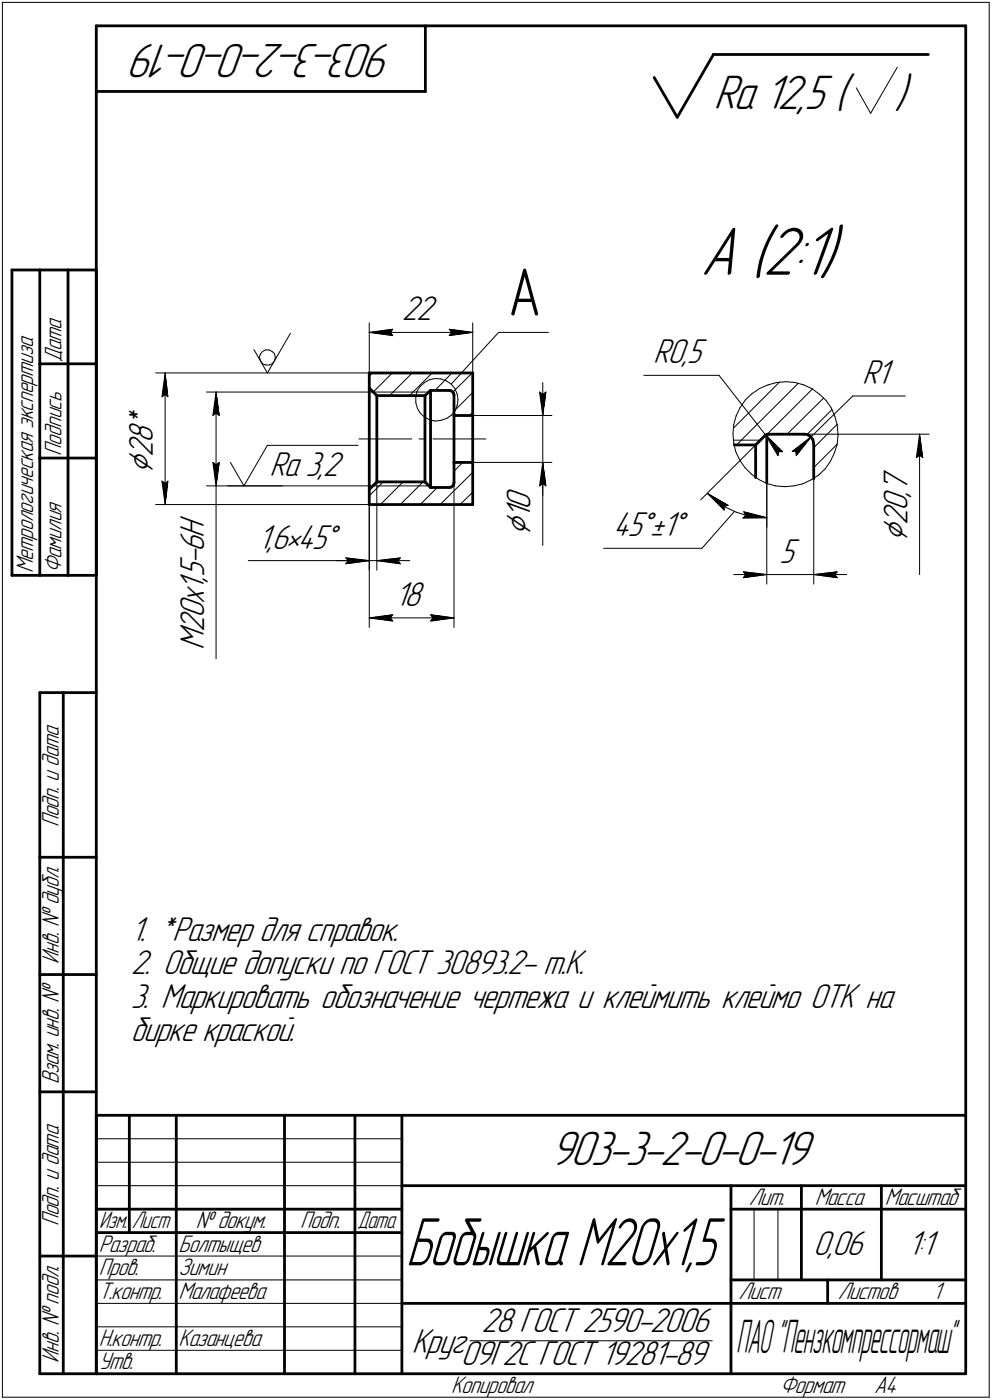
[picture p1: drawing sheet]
<svg xmlns="http://www.w3.org/2000/svg" width="211mm" height="298mm" viewBox="0 0 211 298" stroke-linecap="round" stroke-linejoin="round" font-family="sans-serif">
<g fill="none" stroke="#000" stroke-width=".59">
<path d="M20.5 5.5v287zM20.5 5.5h185zM20.5 19.5h70zM90.5 5.5v14zM139.2 16.5l4.9 8.5zM151.8 11.6l-7.7 13.4zM151.8 11.6h45.7zM205.5 5.5v287zM2.5 57.5v65zM2.5 57.5h6zM8.5 57.5h6zM8.5 57.5v20z"/>
<path d="M14.5 57.5h6zM14.5 57.5v20zM20.5 57.5v20zM8.5 77.5v20zM8.5 77.5h6zM14.5 77.5v20zM14.5 77.5h6zM20.5 77.5v20zM78.6 79.4v3.2zM78.6 79.4h22zM100.6 79.4v28zM8.5 97.5v25z"/>
<path d="M8.5 97.5h6zM14.5 97.5v25zM14.5 97.5h6zM20.5 97.5v25zM78.6 82.6v21.6zM78.6 82.6l1.6 1.6zM80.2 84.2v18.4zM80.2 84.2h10.2zM90.4 84.2v18.4zM90.4 84.2l1.2-1.1zM91.6 83.1v20.7zM91.6 83.1h4z"/>
<path d="M95.6 83.1l.4 .1zM96 83.2l.4 .4zM96.4 83.6l.2 .5zM96.6 88.5v10zM96.6 98.5h4zM96.6 88.5h4zM96.6 84.1v4.4zM96.6 98.5v4.3zM156.2 94.7h4.6zM160.8 94.7v7zM162.8 92.7l-2 2zM162.8 92.7l.5-.2z"/>
<path d="M163.2 92.5v10.4zM163.3 92.5h.3zM163.6 92.5h7.5zM171.1 92.5h.7zM171.8 92.5l.7 .5zM172.5 93l.5 .6zM173 93.6l.1 .9zM173.1 94.5v7.4zM78.6 104.2v3.2zM78.6 107.4h22zM80.2 102.6l-1.6 1.6zM80.2 102.6h10.2z"/>
<path d="M90.4 102.6l1.2 1.2zM91.6 103.8h4zM95.6 103.8l.4-.1zM96 103.7l.4-.3zM96.6 102.8l-.2 .6zM2.5 122.5h6zM8.5 122.5h6zM14.5 122.5h6zM8.5 147.5v145zM8.5 147.5h12zM13.5 147.5v145zM8.5 182.5h12z"/>
<path d="M8.5 207.5h12zM8.5 232.5h12zM20.5 237.5h185zM20.5 237.5v55zM27.5 237.5v25zM37.5 237.5v55zM60.5 237.5v55zM75.5 237.5v55zM85.5 237.5v55zM20.5 257.5h65zM85.5 252.5h120zM155.5 252.5v40z"/>
<path d="M155.5 257.5h15zM170.5 252.5v20zM170.5 257.5h35zM187.5 252.5v20zM8.5 267.5h12zM20.5 262.5h65zM85.5 277.5h70zM155.5 277.5h50zM155.5 272.5h50zM176.1 272.5v5zM8.5 292.5h12zM20.5 292.5h185z"/>
</g>
<g fill="none" stroke="#000" stroke-width=".21">
<path d="M.5 .5v297zM.5 .5h210zM182.2 18.7l3.1 5.4zM190.9 14.3l-5.6 9.8zM210.5 .5v297zM33.1 79.4h45.5zM35.1 79.4l.6 5.1zM35.1 79.4l-.6 5.1zM35.1 79.4v28zM54 74.4l2.9 5zM55.2 76.1l.3 .8zM55.4 75.4l-.2 .7z"/>
<path d="M55.5 76.9l.4 .6zM55.9 74.8l.6-.3zM55.9 74.8l-.5 .6zM55.9 77.5l.7 .2zM56.5 74.5h.7zM56.6 77.7h.7zM57.2 74.5l.7 .3zM57.3 77.7l.7-.3zM57.9 74.8l.5 .6zM58.4 75.4l.2 .7zM58.4 76.8l-.4 .6zM58.6 76.1l-.2 .7z"/>
<path d="M61.8 71l-4.9 8.4zM78.6 70.8l5-.7zM78.6 70.8l5 .7zM78.6 70.8h22zM78.6 68.7v10.7zM79.2 79.4l-.6 .7zM83.1 70.8l.5 .7zM83.6 70.1l-.5 .7zM95.6 71.5l5-.7zM95.6 70.1l.5 .7zM95.6 70.1l5 .7zM96.1 70.8l-.5 .7z"/>
<path d="M96.2 79.4l-3.7 3.7zM100.6 68.7v10.7zM106.1 70.8l-10.1 11zM106.1 70.8h10.6zM137 79.9h16zM153 79.9l9.9 12.7zM34.5 84.5l.6-.5zM35.1 84l.6 .5zM43.9 83.5h35.5zM45.3 98.5l.7 5zM45.3 98.5l.7 .5zM45.3 88.5l.7-.5z"/>
<path d="M46 99l.7-.5zM46 83.5l.7 5zM46 88l.7 .5zM46 83.5l-.7 5zM46 83.5v20zM46.7 98.5l-.7 5zM49 98.5l2.9 5zM56.9 94.8l-5 8.7zM56.9 94.8h19.3zM76.4 93.5h11.2zM79.4 83.5h11.8zM79.4 83.5l4.1-4.1z"/>
<path d="M82.9 84.2l4.8-4.8zM87.1 84.2l4.8-4.8zM88.5 84.5v1.3zM88.5 85.8l.3 1.2zM88.7 83.3l-.2 1.2zM88.8 87l.6 1zM89.2 93.5h1.4zM89.4 82.3l.9-.9zM89.4 82.3l-.7 1zM89.4 88l.9 .8zM90.3 81.4l1.1-.5zM90.3 88.8l1.1 .6z"/>
<path d="M91.4 80.9l1.2-.3zM91.4 89.4l1.2 .3zM92.1 93.5h11.3zM92.6 80.6l1.2 .1zM92.6 89.7l1.3-.2zM93.8 80.7l1.2 .4zM93.9 89.5l1.2-.4zM95 81.1l1 .7zM95.1 89.1l1-.7zM96 81.8l.8 .9zM96.4 83.5l4.1-4.1zM96.6 87.5l4-3.9z"/>
<path d="M96.8 82.7l.5 1.2zM96.9 87.4l-.8 1zM97.3 83.9l.2 1.2zM97.3 86.3l-.4 1.1zM97.5 85.1l-.2 1.2zM99.9 88.5l.7-.7zM100.6 98.5h16.8zM100.6 88.5h16.8zM114.8 83.5l.7 .5zM114.8 83.5l.7 5zM115.5 98.5l-.7 5zM115.5 98.5l.7 5z"/>
<path d="M115.5 98.5v7zM115.5 84l.7-.5zM115.5 81.4v7.1zM115.5 88.5v10zM115.5 98.5v17.7zM116.2 83.5l-.7 5zM156 92.4l.1 1.9zM156 93.7h5.9zM156 91.2l9.9-9.8zM156.1 90.4l-.1 2zM156.1 94.3l.4 1.9zM156.5 96.2l.9 1.8z"/>
<path d="M156.6 88.6l-.5 1.8zM156.7 94.7l13.1-13.1zM157.4 98l1.1 1.6zM157.5 86.8l-.9 1.8zM158.5 99.6l1.4 1.3zM158.6 85.2l1.4-1.4zM158.6 85.2l-1.1 1.6zM160 83.8l1.6-1.1zM161.6 82.7l1.8-.7zM162.9 92.6l3.6 3.6zM162.9 92.6l2.6 4.4zM162.9 92.6l.7 .9z"/>
<path d="M163.2 92.5l9.7-9.7zM163.4 82l1.9-.6zM165.3 81.4l1.9-.1zM165.7 96.2h.8zM165.7 96.2l-.2 .8zM167.2 81.3l2 .1zM167.5 92.5l7.8-7.7zM168.6 96.1l.7 .1zM168.6 96.1l4-3.1zM169.2 81.4l1.8 .6zM169.3 96.2l.1 .8zM171 82l1.8 .8z"/>
<path d="M171.1 92.5h26.6zM171.1 94.5l1.5-1.5zM171.7 92.5l5.3-5.3zM172.6 93l-3.2 4zM172.6 93l8.8-8.7zM172.8 82.8l1.5 1.1zM173.1 99.6l5-5zM173.1 95.3l5-5zM174.3 83.9l1.5 1.4zM175.8 85.3l1.1 1.6zM176.7 98.2l-1.1 1.6zM176.9 86.9l.7 1.7z"/>
<path d="M177.5 96.4l-.8 1.8zM177.6 88.6l.5 1.9zM178.1 90.5l.2 2zM178.1 94.6l-.6 1.8zM178.3 92.6l-.2 2zM178.3 92.5v.1zM181.4 84.3h11.2zM195 97.5l.7-.6zM195.7 92.5l.6 5zM195.7 96.9l.6 .6zM195.7 92.5l-.7 5zM195.7 92.5v29.8z"/>
<path d="M33.1 107.4h45.5zM34.5 102.4l.6 5zM34.5 102.4l.6 .6zM35.1 103l.6-.6zM35.7 102.4l-.6 5zM43.9 103.5h35.5zM46 103.5v36.8zM48.4 103.5h11.7zM52.8 119.4h25.8zM71.5 119.4h7.1zM73.6 118.8l5 .6zM73.6 118.8l.5 .6z"/>
<path d="M74.1 119.4l-.5 .7zM78.6 105.6l2.9-3zM78.6 119.4h1.6zM78.6 104.2v17.2zM78.6 107.4v26.2zM79.4 103.5h11.8zM80.2 119.4l5 .7zM80.2 119.4l5-.6zM80.2 119.4h7zM80.2 102.6v18.8zM80.9 107.4l4.9-4.8zM84.7 119.4l.5 .7z"/>
<path d="M85.2 107.4l4.8-4.8zM85.2 118.8l-.5 .6zM89.4 107.4l3.6-3.6zM93.6 107.4l7-6.8zM96.6 100.3l1.9-1.8zM96.6 102.8v30.8zM97.9 107.4l2.7-2.6zM114.8 103.5l.7-.5zM115.5 103l.7 .5zM128.4 116.8h21zM149.1 106.4l11.7-11.7zM150.5 105.1l4.4 2.5z"/>
<path d="M150.5 105.1l3.6 3.5zM150.5 105.1l1.9 1.6zM152.4 106.7l2 1.3zM154.1 107.8l.8-.2zM154.1 107.8v.8zM154.4 108l2.2 1.1zM156.3 108.9l-6.9 7.9zM156.6 109.1l2.4 .7zM158.1 110.3l5.1-.1zM158.1 110.3l.6-.6zM158.2 109l.5 .7zM158.2 109l5 1.2z"/>
<path d="M159 109.8l2.5 .4zM159.9 100.9l1.6 1.2zM161.5 102.1l1.7 .9zM161.5 110.2h1.7zM163.2 103l1.8 .5zM163.2 102.9v21.5zM163.2 102.9v9.4zM165 103.5l2 .1zM167 103.6l1.9-.1zM168.9 103.5l1.9-.5zM170.8 103l1.8-.8zM172.6 102.2l1.6-1z"/>
<path d="M173.1 101.9v22.5zM174.2 101.2l1.4-1.4zM73.6 120.1l5-.7zM78.6 131.6l5-.7zM78.6 131.6l5 .6zM78.6 131.6h18zM83.1 131.6l.5 .6zM83.6 130.9l-.5 .7zM91.6 132.2l5-.6zM91.6 130.9l.5 .7zM91.6 130.9l5 .7zM92.1 131.6l-.5 .6z"/>
<path d="M156.1 122.3h7.1zM158.2 121.8l5 .5zM158.2 121.8l.5 .5zM158.2 123l5-.7zM158.7 122.3l-.5 .7zM163.2 122.3h9.9zM173.1 122.3l5 .7zM173.1 122.3l5-.5zM173.1 122.3h7.1zM177.6 122.3l.5 .7zM178.1 121.8l-.5 .5zM20.5 247.5h65z"/>
<path d="M20.5 252.5h65zM20.5 242.5h65zM160.4 257.5v15zM165.5 257.5v15zM20.5 267.5h65zM20.5 272.5h65zM20.5 277.5h65zM.5 297.5h210zM20.5 282.5h65zM20.5 287.5h65zM100 285.5h51.6z"/>
</g>
<g fill="#000" stroke="#000" stroke-width=".21">
<path d="M35.1 80.2h.2zM35.1 80.3h.2zM35.1 80.3h.2zM35.1 80.4h.2zM35.1 80.5h.2zM35.1 80.6h.2zM35.1 80.7h.2zM35.1 80.8h.2zM35.1 80.9h.2zM35.1 80.9h.3zM35.1 81h.3zM35.1 81.1h.3zM35.1 81.2h.3zM35.1 81.3h.3zM35.1 81.4h.3zM35.1 81.4h.3zM35.1 81.5h.3zM35.1 81.6h.4zM35.1 81.7h.4zM35.1 81.8h.4zM35.1 81.9h.4zM35.1 82h.4zM35.1 82h.4zM35.1 82.1h.4zM35.1 82.2h.4zM35.1 82.3h.4zM35.1 82.4h.5zM35.1 82.5h.5zM35.1 82.5h.5zM35.1 82.6h.5zM35.1 82.7h.5zM35.1 82.8h.5zM35.1 82.9h.5zM35.1 83h.5zM35.1 83.1h.5zM35.1 83.1h.5zM35.1 83.2h.5zM35.1 83.3h.5zM35.1 83.4h.5zM35.1 83.5h.5zM35.1 83.6h.5zM35.1 83.7h.5zM35.1 83.7h.5zM35.1 83.8h.6zM35.1 83.9h.6zM35.1 84h.6zM35.3 84.1h.4zM35.4 84.2h.3zM35.5 84.2h.2zM35.6 84.3h.1z"/>
<path d="M78.6 70.8h4.5zM79.2 70.9h3.9zM79.8 71h3.4zM80.5 71h2.8zM81.1 71.1h2.2zM81.7 71.2h1.7zM82.4 71.3h1.1zM83 71.4h.6z"/>
<path d="M83 70.2h.6zM82.4 70.3h1.1zM81.7 70.4h1.7zM81.1 70.4h2.2zM80.5 70.5h2.8zM79.8 70.6h3.4zM79.2 70.7h3.9z"/>
<path d="M95.7 70.2h.6zM95.8 70.3h1.1zM95.8 70.4h1.7zM95.8 70.4h2.3zM95.9 70.5h2.8zM96 70.6h3.4zM96.1 70.7h3.9z"/>
<path d="M96.1 70.8h4.5zM96.1 70.9h3.9zM96 71h3.4zM95.9 71h2.8zM95.8 71.1h2.3zM95.8 71.2h1.7zM95.8 71.3h1.1zM95.7 71.4h.6z"/>
<path d="M35 80.7h.1zM35 80.8h.1zM35 80.9h.1zM35 80.9h.1zM35 81h.1zM35 81.1h.1zM35 81.2h.1zM35 81.3h.1zM34.9 81.4h.2zM34.9 81.4h.2zM34.9 81.5h.2zM34.9 81.6h.2zM34.9 81.7h.2zM34.9 81.8h.2zM34.9 81.9h.2zM34.8 82h.3zM34.8 82h.3zM34.8 82.1h.3zM34.8 82.2h.3zM34.8 82.3h.3zM34.8 82.4h.3zM34.8 82.5h.3zM34.8 82.5h.3zM34.7 82.6h.4zM34.7 82.7h.4zM34.7 82.8h.4zM34.7 82.9h.4zM34.7 83h.4zM34.7 83.1h.4zM34.7 83.1h.4zM34.6 83.2h.5zM34.6 83.3h.5zM34.6 83.4h.5zM34.6 83.5h.5zM34.6 83.6h.5zM34.6 83.7h.5zM34.6 83.7h.5zM34.6 83.8h.5zM34.5 83.9h.6zM34.5 84h.6zM34.5 84.1h.6zM34.5 84.2h.5zM34.5 84.2h.3zM34.5 84.3h.2z"/>
<path d="M45.4 98.6h.2zM45.4 98.7h.2zM45.4 98.8h.4zM45.4 98.9h.5zM45.4 99h.6zM45.4 99.1h.6zM45.5 99.1h.5zM45.5 99.2h.5zM45.5 99.3h.5zM45.5 99.4h.5zM45.5 99.5h.5zM45.5 99.6h.5zM45.5 99.7h.5zM45.6 99.7h.4zM45.6 99.8h.4zM45.6 99.9h.4zM45.6 100h.4zM45.6 100.1h.4zM45.6 100.2h.4zM45.6 100.2h.4zM45.6 100.3h.4zM45.6 100.4h.4zM45.6 100.5h.4zM45.6 100.6h.4zM45.6 100.7h.4zM45.6 100.8h.4zM45.6 100.8h.4zM45.6 100.9h.4zM45.7 101h.3zM45.7 101.1h.3zM45.7 101.2h.3zM45.7 101.3h.3zM45.7 101.3h.3zM45.7 101.4h.3zM45.7 101.5h.3zM45.8 101.6h.2zM45.8 101.7h.2zM45.8 101.8h.2zM45.8 101.9h.2zM45.8 101.9h.2zM45.8 102h.2zM45.8 102.1h.2zM45.8 102.2h.2z"/>
<path d="M45.8 84.8h.2zM45.8 84.8h.2zM45.8 84.9h.2zM45.8 85h.2zM45.8 85.1h.2zM45.8 85.2h.2zM45.8 85.3h.2zM45.8 85.3h.2zM45.7 85.4h.3zM45.7 85.5h.3zM45.7 85.6h.3zM45.7 85.7h.3zM45.7 85.8h.3zM45.7 85.9h.3zM45.7 85.9h.3zM45.6 86h.4zM45.6 86.1h.4zM45.6 86.2h.4zM45.6 86.3h.4zM45.6 86.4h.4zM45.6 86.4h.4zM45.6 86.5h.4zM45.6 86.6h.4zM45.6 86.7h.4zM45.6 86.8h.4zM45.6 86.9h.4zM45.6 87h.4zM45.6 87h.4zM45.6 87.1h.4zM45.6 87.2h.4zM45.5 87.3h.5zM45.5 87.4h.5zM45.5 87.5h.5zM45.5 87.5h.5zM45.5 87.6h.5zM45.5 87.7h.5zM45.5 87.8h.5zM45.4 87.9h.6zM45.4 88h.6zM45.4 88.1h.5zM45.4 88.1h.4zM45.4 88.2h.2zM45.4 88.3h.2z"/>
<path d="M46 84.2h.1zM46 84.2h.1zM46 84.3h.1zM46 84.4h.1zM46 84.5h.1zM46 84.6h.1zM46 84.7h.1zM46 84.8h.2zM46 84.8h.2zM46 84.9h.2zM46 85h.2zM46 85.1h.2zM46 85.2h.2zM46 85.3h.2zM46 85.3h.2zM46 85.4h.3zM46 85.5h.3zM46 85.6h.3zM46 85.7h.3zM46 85.8h.3zM46 85.9h.3zM46 85.9h.3zM46 86h.4zM46 86.1h.4zM46 86.2h.4zM46 86.3h.4zM46 86.4h.4zM46 86.4h.4zM46 86.5h.4zM46 86.6h.5zM46 86.7h.5zM46 86.8h.5zM46 86.9h.5zM46 87h.5zM46 87h.5zM46 87.1h.5zM46 87.2h.5zM46 87.3h.6zM46 87.4h.6zM46 87.5h.6zM46 87.5h.6zM46 87.6h.6zM46 87.7h.6zM46 87.8h.6zM46 87.9h.7zM46 88h.7zM46.1 88.1h.6zM46.2 88.1h.5zM46.3 88.2h.4zM46.5 88.3h.2z"/>
<path d="M46.5 98.6h.2zM46.3 98.7h.4zM46.2 98.8h.5zM46.1 98.9h.6zM46 99h.7zM46 99.1h.7zM46 99.1h.6zM46 99.2h.6zM46 99.3h.6zM46 99.4h.6zM46 99.5h.6zM46 99.6h.6zM46 99.7h.6zM46 99.7h.5zM46 99.8h.5zM46 99.9h.5zM46 100h.5zM46 100.1h.5zM46 100.2h.5zM46 100.2h.5zM46 100.3h.5zM46 100.4h.4zM46 100.5h.4zM46 100.6h.4zM46 100.7h.4zM46 100.8h.4zM46 100.8h.4zM46 100.9h.4zM46 101h.3zM46 101.1h.3zM46 101.2h.3zM46 101.3h.3zM46 101.3h.3zM46 101.4h.3zM46 101.5h.3zM46 101.6h.2zM46 101.7h.2zM46 101.8h.2zM46 101.9h.2zM46 101.9h.2zM46 102h.2zM46 102.1h.2zM46 102.2h.2zM46 102.3h.1zM46 102.4h.1zM46 102.4h.1zM46 102.5h.1zM46 102.6h.1zM46 102.7h.1zM46 102.8h.1z"/>
<path d="M114.9 83.7h.2zM114.9 83.7h.2zM114.9 83.8h.4zM114.9 83.9h.5zM114.9 84h.6zM114.9 84.1h.6zM115 84.2h.5zM115 84.2h.5zM115 84.3h.5zM115 84.4h.5zM115 84.5h.5zM115 84.6h.5zM115 84.7h.5zM115.1 84.8h.4zM115.1 84.8h.4zM115.1 84.9h.4zM115.1 85h.4zM115.1 85.1h.4zM115.1 85.2h.4zM115.1 85.3h.4zM115.1 85.3h.4zM115.1 85.4h.4zM115.1 85.5h.4zM115.1 85.6h.4zM115.1 85.7h.4zM115.1 85.8h.4zM115.1 85.9h.4zM115.1 85.9h.4zM115.2 86h.3zM115.2 86.1h.3zM115.2 86.2h.3zM115.2 86.3h.3zM115.2 86.4h.3zM115.2 86.4h.3zM115.2 86.5h.3zM115.3 86.6h.2zM115.3 86.7h.2zM115.3 86.8h.2zM115.3 86.9h.2zM115.3 87h.2zM115.3 87h.2zM115.3 87.1h.2zM115.3 87.2h.2z"/>
<path d="M115.3 99.7h.2zM115.3 99.8h.2zM115.3 99.9h.2zM115.3 100h.2zM115.3 100.1h.2zM115.3 100.2h.2zM115.3 100.2h.2zM115.3 100.3h.2zM115.2 100.4h.3zM115.2 100.5h.3zM115.2 100.6h.3zM115.2 100.7h.3zM115.2 100.8h.3zM115.2 100.8h.3zM115.2 100.9h.3zM115.1 101h.4zM115.1 101.1h.4zM115.1 101.2h.4zM115.1 101.3h.4zM115.1 101.3h.4zM115.1 101.4h.4zM115.1 101.5h.4zM115.1 101.6h.4zM115.1 101.7h.4zM115.1 101.8h.4zM115.1 101.9h.4zM115.1 101.9h.4zM115.1 102h.4zM115.1 102.1h.4zM115.1 102.2h.4zM115 102.3h.5zM115 102.4h.5zM115 102.4h.5zM115 102.5h.5zM115 102.6h.5zM115 102.7h.5zM115 102.8h.5zM114.9 102.9h.6zM114.9 103h.6zM114.9 103h.5zM114.9 103.1h.4zM114.9 103.2h.2zM114.9 103.3h.2z"/>
<path d="M115.5 99.1h.2zM115.5 99.2h.2zM115.5 99.3h.2zM115.5 99.4h.2zM115.5 99.5h.2zM115.5 99.6h.2zM115.5 99.7h.2zM115.5 99.7h.2zM115.5 99.8h.2zM115.5 99.9h.2zM115.5 100h.2zM115.5 100.1h.2zM115.5 100.2h.2zM115.5 100.2h.2zM115.5 100.3h.2zM115.5 100.4h.3zM115.5 100.5h.3zM115.5 100.6h.3zM115.5 100.7h.3zM115.5 100.8h.3zM115.5 100.8h.3zM115.5 100.9h.3zM115.5 101h.4zM115.5 101.1h.4zM115.5 101.2h.4zM115.5 101.3h.4zM115.5 101.3h.4zM115.5 101.4h.4zM115.5 101.5h.4zM115.5 101.6h.5zM115.5 101.7h.5zM115.5 101.8h.5zM115.5 101.9h.5zM115.5 101.9h.5zM115.5 102h.5zM115.5 102.1h.5zM115.5 102.2h.5zM115.5 102.3h.6zM115.5 102.4h.6zM115.5 102.4h.6zM115.5 102.5h.6zM115.5 102.6h.6zM115.5 102.7h.6zM115.5 102.8h.6zM115.5 102.9h.7zM115.5 103h.7zM115.7 103h.5zM115.7 103.1h.5zM115.8 103.2h.4zM116 103.3h.2z"/>
<path d="M116 83.7h.2zM115.8 83.7h.4zM115.7 83.8h.5zM115.7 83.9h.5zM115.5 84h.7zM115.5 84.1h.7zM115.5 84.2h.6zM115.5 84.2h.6zM115.5 84.3h.6zM115.5 84.4h.6zM115.5 84.5h.6zM115.5 84.6h.6zM115.5 84.7h.6zM115.5 84.8h.5zM115.5 84.8h.5zM115.5 84.9h.5zM115.5 85h.5zM115.5 85.1h.5zM115.5 85.2h.5zM115.5 85.3h.5zM115.5 85.3h.5zM115.5 85.4h.4zM115.5 85.5h.4zM115.5 85.6h.4zM115.5 85.7h.4zM115.5 85.8h.4zM115.5 85.9h.4zM115.5 85.9h.4zM115.5 86h.3zM115.5 86.1h.3zM115.5 86.2h.3zM115.5 86.3h.3zM115.5 86.4h.3zM115.5 86.4h.3zM115.5 86.5h.3zM115.5 86.6h.2zM115.5 86.7h.2zM115.5 86.8h.2zM115.5 86.9h.2zM115.5 87h.2zM115.5 87h.2zM115.5 87.1h.2zM115.5 87.2h.2zM115.5 87.3h.2zM115.5 87.4h.2zM115.5 87.5h.2zM115.5 87.5h.2zM115.5 87.6h.2zM115.5 87.7h.2zM115.5 87.8h.2z"/>
<path d="M163.2 93h.2zM163.3 93.1h.2zM163.4 93.2h.2zM163.5 93.3h.2zM163.6 93.4h.1zM163.6 93.5h.2zM163.7 93.6h.2zM163.7 93.6h.3zM163.8 93.7h.3zM163.8 93.8h.4zM163.9 93.9h.4zM164 94h.3zM164.1 94.1h.3zM164.2 94.1h.3zM164.2 94.2h.4zM164.3 94.3h.4zM164.3 94.4h.5zM164.4 94.5h.4zM164.5 94.6h.4zM164.5 94.7h.5zM164.6 94.7h.5zM164.7 94.8h.5zM164.8 94.9h.5zM164.8 95h.6zM164.8 95.1h.6zM164.9 95.2h.6zM165 95.2h.6zM165.1 95.3h.6zM165.1 95.4h.7zM165.2 95.5h.7zM165.3 95.6h.6zM165.4 95.7h.6zM165.4 95.8h.7zM165.4 95.8h.8zM165.5 95.9h.8zM165.6 96h.8zM165.7 96.1h.8z"/>
<path d="M163.3 93.3h.2zM163.4 93.4h.2zM163.4 93.5h.2zM163.5 93.6h.2zM163.6 93.6h.1zM163.6 93.7h.2zM163.7 93.8h.1zM163.7 93.9h.2zM163.7 94h.3zM163.8 94.1h.3zM163.8 94.1h.4zM163.9 94.2h.3zM163.9 94.3h.4zM164 94.4h.3zM164.1 94.5h.3zM164.1 94.6h.4zM164.2 94.7h.3zM164.2 94.7h.4zM164.3 94.8h.4zM164.3 94.9h.5zM164.3 95h.5zM164.4 95.1h.4zM164.4 95.2h.5zM164.5 95.2h.5zM164.6 95.3h.5zM164.6 95.4h.5zM164.7 95.5h.5zM164.7 95.6h.6zM164.8 95.7h.6zM164.8 95.8h.6zM164.8 95.8h.6zM164.9 95.9h.6zM164.9 96h.7zM165 96.1h.7zM165.1 96.2h.6zM165.1 96.3h.6zM165.2 96.4h.5zM165.2 96.4h.5zM165.3 96.5h.4zM165.4 96.6h.2zM165.4 96.7h.2zM165.4 96.8h.2zM165.4 96.9h.2z"/>
<path d="M171.8 93.6h.2zM171.7 93.7h.2zM171.6 93.8h.2zM171.4 93.9h.3zM171.4 94h.2zM171.3 94.1h.2zM171.2 94.1h.2zM171 94.2h.4zM170.9 94.3h.4zM170.9 94.4h.3zM170.7 94.5h.4zM170.6 94.6h.4zM170.5 94.7h.4zM170.3 94.7h.6zM170.3 94.8h.5zM170.2 94.9h.5zM170 95h.6zM169.9 95.1h.6zM169.8 95.2h.6zM169.8 95.2h.5zM169.6 95.3h.7zM169.5 95.4h.7zM169.4 95.5h.7zM169.2 95.6h.8zM169.2 95.7h.7zM169.1 95.8h.7zM168.9 95.8h.9zM168.8 95.9h.9zM168.7 96h.9zM168.6 96.1h.9z"/>
<path d="M172.1 93.5h.2zM172 93.6h.2zM172 93.6h.1zM171.9 93.7h.1zM171.8 93.8h.2zM171.7 93.9h.3zM171.6 94h.3zM171.5 94.1h.3zM171.4 94.1h.3zM171.4 94.2h.2zM171.3 94.3h.3zM171.2 94.4h.3zM171.1 94.5h.3zM171 94.6h.4zM170.9 94.7h.5zM170.9 94.7h.4zM170.8 94.8h.4zM170.7 94.9h.4zM170.6 95h.4zM170.5 95.1h.5zM170.4 95.2h.5zM170.3 95.2h.6zM170.3 95.3h.5zM170.2 95.4h.5zM170.1 95.5h.6zM170 95.6h.6zM169.9 95.7h.6zM169.8 95.8h.6zM169.8 95.8h.6zM169.7 95.9h.6zM169.6 96h.7zM169.5 96.1h.7zM169.3 96.2h.8zM169.4 96.3h.7zM169.4 96.4h.6zM169.4 96.4h.5zM169.4 96.5h.4zM169.4 96.6h.4zM169.4 96.7h.4zM169.4 96.8h.3zM169.4 96.9h.2z"/>
<path d="M195.5 93.7h.2zM195.5 93.8h.2zM195.5 93.9h.2zM195.5 94h.2zM195.5 94.1h.2zM195.5 94.1h.2zM195.5 94.2h.2zM195.5 94.3h.2zM195.4 94.4h.3zM195.4 94.5h.3zM195.4 94.6h.3zM195.4 94.7h.3zM195.4 94.7h.3zM195.4 94.8h.3zM195.4 94.9h.3zM195.3 95h.4zM195.3 95.1h.4zM195.3 95.2h.4zM195.3 95.2h.4zM195.3 95.3h.4zM195.3 95.4h.4zM195.3 95.5h.4zM195.2 95.6h.5zM195.2 95.7h.5zM195.2 95.8h.5zM195.2 95.8h.5zM195.2 95.9h.5zM195.2 96h.5zM195.2 96.1h.5zM195.2 96.2h.5zM195.2 96.3h.5zM195.2 96.4h.5zM195.2 96.4h.5zM195.2 96.5h.5zM195.2 96.6h.5zM195.2 96.7h.5zM195.2 96.8h.5zM195.1 96.9h.6zM195.1 96.9h.6zM195.1 97h.5zM195.1 97.1h.4zM195.1 97.2h.2zM195.1 97.3h.1z"/>
<path d="M195.7 93.1h.1zM195.7 93.2h.1zM195.7 93.3h.1zM195.7 93.4h.1zM195.7 93.5h.1zM195.7 93.6h.1zM195.7 93.6h.1zM195.7 93.7h.2zM195.7 93.8h.2zM195.7 93.9h.2zM195.7 94h.2zM195.7 94.1h.2zM195.7 94.1h.2zM195.7 94.2h.2zM195.7 94.3h.2zM195.7 94.4h.3zM195.7 94.5h.3zM195.7 94.6h.3zM195.7 94.7h.3zM195.7 94.7h.3zM195.7 94.8h.3zM195.7 94.9h.3zM195.7 95h.4zM195.7 95.1h.4zM195.7 95.2h.4zM195.7 95.2h.4zM195.7 95.3h.4zM195.7 95.4h.4zM195.7 95.5h.4zM195.7 95.6h.5zM195.7 95.7h.5zM195.7 95.8h.5zM195.7 95.8h.5zM195.7 95.9h.5zM195.7 96h.5zM195.7 96.1h.5zM195.7 96.2h.5zM195.7 96.3h.6zM195.7 96.4h.6zM195.7 96.4h.6zM195.7 96.5h.6zM195.7 96.6h.6zM195.7 96.7h.6zM195.7 96.8h.6zM195.7 96.9h.6zM195.7 96.9h.6zM195.8 97h.5zM195.9 97.1h.4zM196 97.2h.3zM196.2 97.3h.1z"/>
<path d="M34.5 102.6h.2zM34.5 102.7h.3zM34.5 102.8h.5zM34.5 102.9h.6zM34.5 103h.6zM34.5 103h.6zM34.6 103.1h.5zM34.6 103.2h.5zM34.6 103.3h.5zM34.6 103.4h.5zM34.6 103.5h.5zM34.6 103.5h.5zM34.6 103.6h.5zM34.7 103.7h.4zM34.7 103.8h.4zM34.7 103.9h.4zM34.7 104h.4zM34.7 104.1h.4zM34.7 104.1h.4zM34.7 104.2h.4zM34.7 104.3h.4zM34.8 104.4h.3zM34.8 104.5h.3zM34.8 104.6h.3zM34.8 104.6h.3zM34.8 104.7h.3zM34.8 104.8h.3zM34.8 104.9h.3zM34.9 105h.2zM34.9 105.1h.2zM34.9 105.2h.2zM34.9 105.2h.2zM34.9 105.3h.2zM34.9 105.4h.2zM34.9 105.5h.2zM35 105.6h.1zM35 105.7h.1zM35 105.7h.1zM35 105.8h.1zM35 105.9h.1zM35 106h.1zM35 106.1h.1zM35 106.2h.1z"/>
<path d="M35.6 102.6h.1zM35.5 102.7h.2zM35.4 102.8h.3zM35.3 102.9h.4zM35.1 103h.6zM35.1 103h.6zM35.1 103.1h.6zM35.1 103.2h.5zM35.1 103.3h.5zM35.1 103.4h.5zM35.1 103.5h.5zM35.1 103.5h.5zM35.1 103.6h.5zM35.1 103.7h.5zM35.1 103.8h.5zM35.1 103.9h.5zM35.1 104h.5zM35.1 104.1h.5zM35.1 104.1h.5zM35.1 104.2h.5zM35.1 104.3h.5zM35.1 104.4h.5zM35.1 104.5h.5zM35.1 104.6h.5zM35.1 104.6h.4zM35.1 104.7h.4zM35.1 104.8h.4zM35.1 104.9h.4zM35.1 105h.4zM35.1 105.1h.4zM35.1 105.2h.4zM35.1 105.2h.4zM35.1 105.3h.3zM35.1 105.4h.3zM35.1 105.5h.3zM35.1 105.6h.3zM35.1 105.7h.3zM35.1 105.7h.3zM35.1 105.8h.3zM35.1 105.9h.3zM35.1 106h.3zM35.1 106.1h.2zM35.1 106.2h.2zM35.1 106.3h.2zM35.1 106.3h.2zM35.1 106.4h.2zM35.1 106.5h.2zM35.1 106.6h.2zM35.1 106.7h.2z"/>
<path d="M73.7 118.9h.6zM73.7 119h1.3zM73.8 119h2zM73.9 119.1h2.6zM74 119.2h3.2zM74.1 119.3h3.8z"/>
<path d="M74.1 119.4h4.5zM74.1 119.5h3.9zM74 119.5h3.4zM73.9 119.6h2.8zM73.8 119.7h2.3zM73.8 119.8h1.7zM73.7 119.9h1.1zM73.7 120h.6z"/>
<path d="M80.2 119.4h4.5zM80.9 119.5h3.9zM81.4 119.5h3.4zM82.1 119.6h2.8zM82.7 119.7h2.2zM83.3 119.8h1.7zM84 119.9h1.1zM84.6 120h.6z"/>
<path d="M84.5 118.9h.7zM83.8 119h1.3zM83.1 119h1.9zM82.4 119.1h2.5zM81.6 119.2h3.2zM80.9 119.3h3.9z"/>
<path d="M150.9 105.4h.1zM151 105.5h.1zM151 105.6h.2zM151.1 105.7h.3zM151.2 105.7h.3zM151.3 105.8h.3zM151.4 105.9h.3zM151.5 106h.3zM151.6 106.1h.3zM151.6 106.2h.5zM151.7 106.3h.4zM151.8 106.3h.4zM151.9 106.4h.4zM152 106.5h.5zM152.1 106.6h.5zM152.1 106.7h.6zM152.2 106.8h.6zM152.3 106.8h.6zM152.4 106.9h.6zM152.5 107h.7zM152.6 107.1h.6zM152.7 107.2h.6zM152.7 107.3h.8zM152.8 107.4h.8zM152.9 107.4h.8zM153 107.5h.8zM153.1 107.6h.8zM153.2 107.7h.8zM153.2 107.8h.9zM153.3 107.9h.8zM153.4 107.9h.7zM153.5 108h.6zM153.6 108.1h.5zM153.7 108.2h.4zM153.8 108.3h.3zM153.8 108.4h.3zM153.9 108.5h.2z"/>
<path d="M150.9 105.3h.1zM151.1 105.5h.2zM151.2 105.6h.3zM151.4 105.7h.2zM151.5 105.7h.2zM151.6 105.8h.3zM151.7 105.9h.4zM151.8 106h.4zM151.9 106.1h.4zM152.1 106.2h.4zM152.1 106.3h.6zM152.2 106.3h.5zM152.3 106.4h.6zM152.5 106.5h.6zM152.6 106.6h.6zM152.7 106.7h.6zM152.8 106.8h.7zM152.9 106.8h.8zM153 106.9h.8zM153.2 107h.7zM153.2 107.1h.9zM153.3 107.2h1zM153.5 107.3h.9zM153.6 107.4h.9zM153.7 107.4h1zM153.8 107.5h1.1zM153.9 107.6h1zM154 107.7h.5z"/>
<path d="M158.3 109.1h.3zM158.4 109.1h.5zM158.4 109.2h.9zM158.5 109.3h1.1zM158.5 109.4h1.4zM158.6 109.5h1.7zM158.6 109.6h2zM158.7 109.6h2.2zM158.7 109.7h2.5zM159.4 109.8h2.1zM160.2 109.9h1.7zM161 110h1.2zM161.7 110.1h.9zM162.5 110.2h.4z"/>
<path d="M158.6 109.8h.8zM158.5 109.9h1.7zM158.4 110h2.6zM158.3 110.1h3.4zM158.2 110.2h4.3zM158.2 110.2h5z"/>
<path d="M78.6 131.6h4.5zM79.2 131.7h3.9zM79.8 131.7h3.4zM80.5 131.8h2.8zM81.1 131.9h2.2zM81.7 132h1.7zM82.4 132.1h1.1zM83 132.2h.6z"/>
<path d="M83 131h.6zM82.4 131.1h1.1zM81.7 131.1h1.7zM81.1 131.2h2.2zM80.5 131.3h2.8zM79.8 131.4h3.4zM79.2 131.5h3.9z"/>
<path d="M91.7 131h.6zM91.8 131.1h1.1zM91.9 131.1h1.7zM91.9 131.2h2.2zM91.9 131.3h2.8zM92 131.4h3.4zM92.1 131.5h3.9z"/>
<path d="M92.1 131.6h4.5zM92.1 131.7h3.9zM92 131.7h3.4zM91.9 131.8h2.8zM91.9 131.9h2.2zM91.9 132h1.7zM91.8 132.1h1.1zM91.7 132.2h.6z"/>
<path d="M158.2 121.8h.7zM158.3 121.9h1.3zM158.4 122h2zM158.5 122.1h2.5zM158.6 122.2h3.2zM158.7 122.3h3.8z"/>
<path d="M158.7 122.3h4.5zM158.7 122.4h3.9zM158.6 122.5h3.4zM158.5 122.6h2.8zM158.4 122.7h2.3zM158.4 122.8h1.7zM158.3 122.9h1.1zM158.2 122.9h.6z"/>
<path d="M173.1 122.3h4.5zM173.8 122.4h3.9zM174.4 122.5h3.4zM175.1 122.6h2.8zM175.7 122.7h2.2zM176.3 122.8h1.7zM177 122.9h1.1zM177.5 122.9h.6z"/>
<path d="M177.5 121.8h.6zM176.8 121.9h1.3zM176 122h2zM175.3 122.1h2.6zM174.6 122.2h3.2zM173.9 122.3h3.8z"/>
</g>
<text font-size="15.6" x="149" y="58.5">А (2:1)</text>
<text font-size="15.2" x="86.4" y="269.4">Бобышка М20х1,5</text>
<text font-size="14.6" x="108.1" y="67.2">А</text>
<g font-size="10.9">
<text x="83.9" y="9.4" transform="rotate(-180 83.9 9.4)">903-3-2-0-0-19</text>
<text x="151.8" y="23.2">Ra 12,5 (</text>
<text x="190.3" y="23.2">)</text>
<text x="117.1" y="248.1">903-3-2-0-0-19</text>
</g>
<text font-size="10.5" x="156.6" y="288.1">ПАО&quot;Пензкомпрессормаш&quot;</text>
<g font-size="8.5">
<text x="32.5" y="100.9" transform="rotate(-90 32.5 100.9)">Ç28*</text>
<text x="112.9" y="114.1" transform="rotate(-90 112.9 114.1)">Ç10</text>
<text x="193.1" y="115.4" transform="rotate(-90 193.1 115.4)">Ç20,7</text>
</g>
<g font-size="7.8">
<text x="85.5" y="68.2">22</text>
<text x="139" y="77.4">R0,5</text>
<text x="183.5" y="81.8">R1</text>
<text x="57.3" y="101.4">Ra 3,2</text>
<text x="54.8" y="116.8">1,6•45Å</text>
<text x="130.5" y="114.1">45Å±1Å</text>
<text x="165.8" y="119.8">5</text>
<text x="84" y="129">18</text>
<text x="43.4" y="138.3" transform="rotate(-90 43.4 138.3)">M20х1,5-6Н</text>
<text x="27.8" y="200.3">1. *Размер для справок.</text>
<text x="27.8" y="207.4">2. Общие допуски по ГОСТ 30893.2- m.K.</text>
<text x="27.8" y="214.6">3. Маркировать обозначение чертежа и клеймить клеймо ОТК на</text>
<text x="27.8" y="221.7">бирке краской.</text>
<text x="173" y="267.2">0,06</text>
<text x="193.1" y="267.2">1:1</text>
<text x="87.6" y="288">Круг</text>
<text x="102.4" y="283.7">28 ГОСТ 2590-2006</text>
<text x="98.1" y="290.7">09Г2С ГОСТ 19281-89</text>
</g>
<g font-size="5.4">
<text x="13.1" y="77" transform="rotate(-90 13.1 77)">Дата</text>
<text x="13.1" y="97" transform="rotate(-90 13.1 97)">Подпись</text>
<text x="7.1" y="122" transform="rotate(-90 7.1 122)">Метрологическая экспертиза</text>
<text x="13.1" y="122" transform="rotate(-90 13.1 122)">Фамилия</text>
<text x="12.6" y="176.1" transform="rotate(-90 12.6 176.1)">Подп. и дата</text>
<text x="12.6" y="205.2" transform="rotate(-90 12.6 205.2)">Инв. № дубл.</text>
<text x="12.6" y="230.9" transform="rotate(-90 12.6 230.9)">Взам. инв. №</text>
<text x="159.3" y="256.6">Лит.</text>
<text x="173.4" y="256.6">Масса</text>
<text x="188.3" y="256.6">Масштаб</text>
<text x="12.6" y="261.1" transform="rotate(-90 12.6 261.1)">Подп. и дата</text>
<text x="41.6" y="261.6">№ докум.</text>
<text x="63.9" y="261.6">Подп.</text>
<text x="21" y="266.6">Разраб.</text>
<text x="38" y="266.6">Болтыщев</text>
<text x="21" y="271.6">Пров.</text>
<text x="38" y="271.6">Зимин</text>
<text x="21" y="276.6">Т.контр.</text>
<text x="38" y="276.6">Малафеева</text>
<text x="157.1" y="276.6">Лист</text>
<text x="178.3" y="276.6">Листов</text>
<text x="198.5" y="276.6">1</text>
<text x="21" y="286.6">Н.контр.</text>
<text x="38" y="286.6">Казанцева</text>
<text x="12.6" y="290.2" transform="rotate(-90 12.6 290.2)">Инв. № подл.</text>
<text x="21" y="291.6">Утв.</text>
<text x="96" y="296.6">Копировал</text>
<text x="166" y="296.6">Формат</text>
<text x="186" y="296.6">A4</text>
</g>
<g font-size="5.3">
<text x="21.1" y="261.6">Изм.</text>
<text x="28.1" y="261.6">Лист</text>
<text x="76.1" y="261.6">Дата</text>
</g>
</svg>
